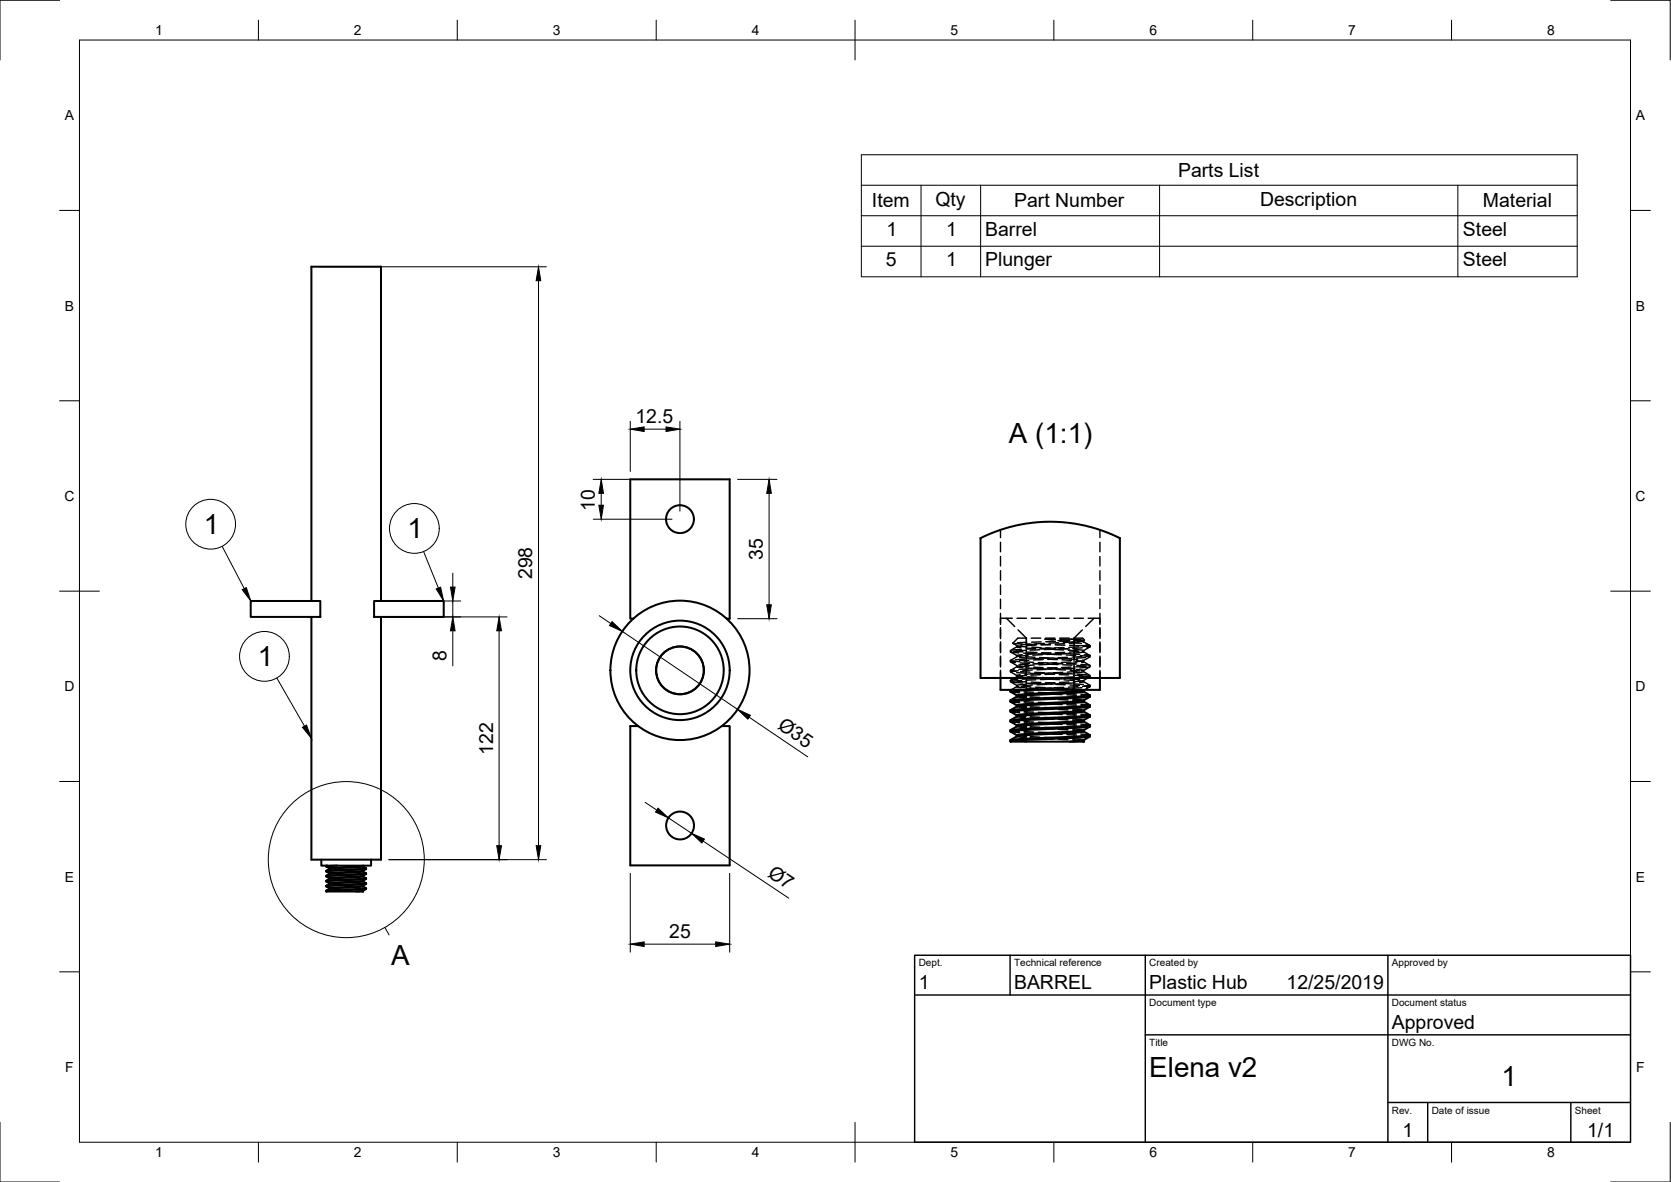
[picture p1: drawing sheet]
<svg xmlns="http://www.w3.org/2000/svg" width="420mm" height="297mm" viewBox="0 0 420 297" stroke-linecap="round" stroke-linejoin="round" font-family="sans-serif">
<!-- layer: Visible -->
<g fill="none" stroke="#000" stroke-width=".51">
<path d="M246.5 135.2l3.5-1.5 4.8-1.5 4.6-.8 4-.3 5.4 .3 4.2 .7 4.2 1.3 4.4 1.8v35.2h-35.1zM63 151h17.5v4h-17.5zM78.3 151v-84h17.5v84M78.3 155v61h17.5v-61M94.1 151h17.5v4h-17.5zM159.3 155.5h-.8v-35h25v35h-.8M251.6 170.4v3h25v-3M254.1 173.5v.3M254.1 173.8l1.6 1M254.1 176.3l1.6 1M254.3 173.4l-.2 .1M254.6 173.4l-.5 .1"/>
<path d="M255.7 174.7v.3M255.7 177.3v.3M255.7 179.8v.3M259.5 173.4l-5.4 .4M272.4 176l-2.5 .3-12.5 .7-1.7 .3M272.4 178.5l-3.1 .4-11 .5-2.6 .4M272.5 173.8l-2.4 .3-13.7 .8-.6 .1-1.7 1M272.5 176l-.1 .4-1.4 .2-14.8 .8-.4 .1-1.7 1M272.5 178.8l-2 .3-14.4 .8-2 1.1M272.5 178.8l1.6 1-2.9 .3-15.7 .7-1.4 .2M272.5 176.3l1.6 1-3.5 .3-14.8 .7-1.7 .1v.4M272.5 173.8l1.6 1-3.5 .3-15.1 .7-1.4 .1v.4"/>
<path d="M272.5 173.5v.3M272.5 178.5v.3M272.7 173.4l-.6 .2-1.9 .2-12.3 .6-2.2 .3M274 175.1l-1.6 .9M274 177.6l-1.6 .9M274.1 174.7l-.1 .4-1.4 .2-16 .7-2.5 .3M274.1 177.6l-2.7 .3-13.1 .5-4.2 .4 1.6 1M274.1 177.3v.3M274.1 179.8v.3M160.5 182.5h-2v35h25v-35h-2M254.1 181v.3M254.1 183.5v.3"/>
<path d="M254.1 186v.3M254.1 181.3l1.6 1M255.7 184.7v.3M272.4 181l-2.1 .3-13.8 .8-.8 .1v.3M272.4 183.5l-2.7 .3-12.2 .7-1.8 .2M272.5 186.3l.1 .1-18.5-.1M272.5 181l-.2 .4-1.5 .2-14.3 .8-.7 .1-1.7 1M272.5 183.8l-2.8 .4-13.5 .7-2.1 1.1M272.5 186.3l-.1 .1M272.5 183.5v.3M272.5 186v.3M272.5 181.3l1.5 .9"/>
<path d="M272.5 183.8l1.5 .9M274 185.1l-1.6 1-3.4 .3M274 184.7l-1.7 .3-15.7 .7-2.5 .3M274 182.2l-2.5 .3-13.8 .6-3.6 .4M274 180.1l-1.6 .9M274 182.6l-1.6 .9M274.1 180.1l-3.8 .3-13.8 .6-2.4 .3M274.1 182.3l-.1 .3-1.5 .2-15.7 .7-2.7 .3 1.6 1M274.1 185.1l-2.9 .3-15.6 .7-1.5 .2M274.1 184.7v.4M80.8 216v1.5h12.5v-1.5M82.1 217.8l.8 .4"/>
<path d="M82.1 219l.8 .5M82.1 217.5v.1M82.3 217.5l-.3 .1v.1M82.9 219.6l-.8 .5M82.9 218.4l-.8 .4M84.8 217.5l-2.7 .3M91.2 217.7l-8.3 .7M91.2 219l-8.3 .6M91.2 217.6v.1M91.2 218.8v.2M91.2 217.7l.8 .5M91.2 219l.8 .5"/>
<path d="M91.4 217.5l-.9 .2-7.1 .4-.5 .1v.2M92 218.4l-1.1 .5-7.5 .5h-.5v.2M92 219.6l-1.1 .6-8 .5M92 219.5l-10 .6M92 218.2l-9.1 .5-.8 .1-.1 .2M92.1 218.4l-10 .6M92.1 219.6l-10 .7M92.1 218.2v.2M92.1 219.5v.1M82 220.1v.1M82 221.3v.2M82 222.6v.1"/>
<path d="M82 223.8v.2M82.1 220.3l.8 .4M82.1 221.5l.8 .5M82.9 220.7v.2M82.9 222v.1M82.9 223.2v.2M82.9 222.1l-.8 .5M82.9 220.9l-.8 .4M91.2 220.2l-8.3 .7M91.2 221.5l-8.3 .6M91.2 222.7l-8.1 .6-1 .5M91.2 224h.1"/>
<path d="M91.2 220.1v.1M91.2 221.3v.2M91.2 222.6v.1M91.2 223.8v.2M91.2 220.2l.8 .5M91.2 221.5l.8 .5M91.2 222.7l.8 .5M92 220.9l-1.2 .6-7.9 .5M92 222.2l-1.2 .5-7.9 .5M92 223.4l-.8 .5-1.7 .1M92 223.2l-10 .6M92 222l-10 .6"/>
<path d="M92 220.7l-10 .6M92.1 223.4l-10.1 .6h9.2M92.1 220.9l-10 .6M92.1 222.1l-10.1 .6 .9 .5M92.1 220.7v.2M92.1 222v.1M92.1 223.2v.2"/>
<circle cx="171" cy="130.5" r="3.5"/>
<circle cx="171" cy="168.5" r="12.5"/>
<circle cx="171" cy="168.5" r="6"/>
<circle cx="171" cy="168.5" r="11"/>
<circle cx="171" cy="168.5" r="17.5"/>
<circle cx="171" cy="207.5" r="3.5"/>
</g>
<!-- layer: Hidden -->
<g fill="none" stroke="#000" stroke-width=".36">
<path d="M251.6 133.2v1.9M251.6 136.3v2.4M251.6 139.9v2.3M276.6 133.2v1.9M276.6 136.3v2.4M276.6 139.9v2.3M251.6 155.4h2.9M251.6 143.4v2.4M251.6 147v2.4M251.6 150.6v2.4M251.6 154.1v2.8M251.6 157.7v2.8"/>
<path d="M253 155.4l2.1 2M255.7 155.4h2.4M256 158.3l2.1 2.1v2.3M259.3 155.4h2.4M262.9 155.4h2.4M266.4 155.4h2.4M270 155.4h2.4M272.1 158.3l-2 2.1M273.6 155.4h3M275.1 155.4l-2.1 2M276.6 143.4v2.4M276.6 147v2.4"/>
<path d="M276.6 150.6v2.4M276.6 154.1v2.8M276.6 157.7v2.8M251.6 161.3v2.7M251.6 164.9v2.7M251.6 168.5v1.9M254.1 178.5l2.2 .3M254.1 176l2.2 .3M254.1 173.5l2.2 .3M254.1 163.5v.3l1.6 1M254.1 166v.3l1.6 1M254.1 173.8l2.2 .3"/>
<path d="M254.1 176.3l2.2 .3M254.1 178.8l2.2 .3M254.1 168.8l1.6 1M254.1 171.3l1.6 1M254.1 165.9l2.2 .4M254.3 163.7l-.2 .1 2.1 .3M254.7 161.7l2.3 .1M254.7 161.7l1 .6M254.8 171.5l2.3 .1M254.8 163.6l2.4 .2M255 168.3l-.9 .2 1.3 .2M255.1 166.1l-1 .2 1.2 .2"/>
<path d="M255.6 169l2.4 .2M255.7 162.2v.3M255.7 164.7v.4M255.7 167.2v.4M255.7 169.7v.4M255.7 172.2v.4M255.7 175v.1M255.7 175l2.1 .4M255.7 177.5l2.1 .3M255.7 174.8l2.2 .2M255.7 177.3l2.2 .2M255.7 179.8l2.2 .3"/>
<path d="M255.7 172.5l-1.4 .9M255.7 167.5l-1.6 1v.3M255.7 165l-1.6 1M255.7 162.5l-1.6 1M255.8 171.2l2.3 .2M255.9 162.3l2.3 .3M255.9 170.8l-1.8 .2 .5 .1M256 172.5l-.3 .1 2 .2M256 168.6l-1.9 .2 .3 .1M256.3 167.4l2.4 .2M256.3 165.2l2.4 .2M256.5 167.4l-.8 .2 1.5 .2"/>
<path d="M256.5 166.6l2.4 .1M256.5 169.6l-.8 .2 1.5 .2M256.6 168.8l2.4 .1M256.8 173.2l-2.2 .2M256.8 172.5l2.4 .1M256.8 170.3l2.4 .1M256.8 163.2l-2.3 .2M256.9 171l-2.4 .2M257 162.3l-1.3 .2 1 .3M257 164.5l-1.3 .2 1 .2M257.4 164.1l2.3 .2M257.5 178.8l2.4 .2"/>
<path d="M257.5 176.3l2.4 .2M257.5 173.8l2.4 .2M257.5 166.3l2.4 .1M257.5 176.7l2.4 .1M257.5 179.2l2.4 .1M257.6 174.1l2.3 .2M257.7 165.6l-2.4 .2M257.8 163.5l-2.3 .1M257.9 165l2.3 .2M257.9 162.8l2.4 .2M258 169.7l-2.2 .3-1.7 1v.3M258.1 171.9l-2.4 .3"/>
<path d="M258.1 163.2v3.1M258.1 166.8v3M258.1 170.4v3M258.1 174v2.3M258.1 177.5v2.4M258.1 160.4h-2.2l-1.2 1.3M258.2 161.4l-2.4 .1M258.2 161.9l2.4 .1M258.3 171.7l2.4 .1M258.4 170.1l2.3 .1M258.4 163.9l2.4 .1M258.4 167.9l2.4 .1"/>
<path d="M258.5 164.7l-2.4 .2M258.5 166.9l-2.3 .2M258.6 168.1l-2.4 .1M258.7 165.9l-2.4 .1M258.9 172.9l2.3 .1M259 175.4l2.4 .2M259 177.9l2.4 .2M259 161.9l-2.4 .2M259 175.1l2.4 .1M259 177.6l2.4 .1M259.2 169.2l2.4 .1M259.3 160.4h2.4"/>
<path d="M259.3 171.4l2.4 .1M259.4 162.6l2.4 .2M259.4 170.6l-2.3 .1M259.6 172.2l-2.4 .1M259.6 168.4l-2.4 .1M259.9 167.7l2.4 .1M259.9 165.5l2.4 .1M260.1 167.1l-2.4 .2M260.1 169.3l-2.4 .2M260.1 166.8l2.3 .1M260.2 169l2.4 .1M260.3 173l-2.4 .1"/>
<path d="M260.4 172.7l2.4 .1M260.4 170.5l2.4 .1M260.4 163l-2.4 .1M260.4 170.8l-2.3 .1M260.5 162.1l-2.4 .1M260.6 164.3l-2.4 .1M260.9 164.3l2.4 .1M261.1 179l2.3 .1M261.1 176.5l2.3 .1M261.1 174l2.3 .1M261.1 166.5l2.3 .1M261.1 174.3l2.4 .1"/>
<path d="M261.1 176.8l2.4 .1M261.1 179.3l2.4 .1M261.3 165.5l-2.4 .1M261.3 173.3l-1.8 .1M261.4 163.3l-2.4 .1M261.4 165.2l2.4 .2M261.5 163.1l2.3 .1M261.6 169.6l-2.4 .1M261.6 171.7l-2.4 .2M261.8 161.3l-2.4 .1M261.8 162h2.4M261.9 171.8l2.4 .1"/>
<path d="M261.9 170.3l2.4 .1M261.9 164l2.4 .1M262 168.1l2.3 .1M262.1 164.5l-2.4 .1M262.1 166.7l-2.4 .1M262.1 167.9l-2.3 .1M262.3 165.7l-2.4 .1M262.4 173.1l2.4 .1M262.6 175.6l2.3 .1M262.6 178.1l2.3 .1M262.6 161.7l-2.4 .1M262.6 175.3l2.4 .1"/>
<path d="M262.6 177.8l2.4 .1M262.8 160.6l2.6 .1M262.8 160.6h2.5M262.8 160.6l2 .3M262.8 169.4l2.4 .1M262.9 160.4h2.4M262.9 171.6l2.4 .1M263 162.8l2.4 .1M263 170.4l-2.4 .1M263.1 172l-2.3 .1M263.1 168.2l-2.3 .1M263.5 167.8l2.4 .1"/>
<path d="M263.5 165.7l2.4 .1M263.6 166.9l-2.4 .2M263.6 166.9l2.4 .1M263.7 169.1l-2.4 .2M263.8 169.1l2.3 .1M263.9 172.9l-2.4 .1M263.9 172.9l2.4 .1M264 170.7l2.4 .1M264 162.9l-2.4 .1M264 170.7l-2.4 .1M264.1 161.9l-2.4 .1M264.1 164.1l-2.4 .1"/>
<path d="M264.5 164.5h2.4M264.6 179.1l2.4 .1M264.6 176.6l2.4 .1M264.6 174.1l2.4 .2M264.6 166.6l2.4 .1M264.7 174.5h2.4M264.7 177l2.4 .1M264.7 179.5l2.4 .1M264.8 165.3l-2.3 .1M264.9 173.2h-2.4M265 163.1l-2.4 .1M265 165.4l2.4 .1"/>
<path d="M265 163.2l2.4 .2M265.2 169.4l-2.4 .1M265.2 171.6l-2.4 .1M265.3 161.2l-2.3 .1M265.4 162.1h2.3M265.5 172l2.3 .1M265.5 170.4l2.4 .2M265.5 164.2l2.4 .1M265.5 168.2l2.4 .2M265.6 164.3l-2.3 .2M265.7 166.5l-2.4 .2M265.7 167.8l-2.4 .1"/>
<path d="M265.9 165.6l-2.4 .1M266 173.3l2.4 .1M266 161l2.4 .2M266.1 175.8l2.4 .1M266.1 178.3l2.4 .1M266.2 161.5l-2.4 .1M266.2 175.5l2.4 .1M266.2 178l2.4 .1M266.3 169.5l2.4 .1M266.4 160.4h2.4M266.5 171.7l2.3 .1M266.5 160.6l4 .1"/>
<path d="M266.6 163l2.3 .1M266.6 160.8l2.4 .1M266.6 170.3l-2.4 .1M266.7 171.8l-2.4 .1M266.7 168.1l-2.4 .1M267 168l2.4 .1M267.1 165.8l2.4 .2M267.2 166.8l-2.4 .1M267.2 167.1l2.4 .1M267.2 169l-2.4 .1M267.3 169.3l2.4 .1M267.5 172.7l-2.4 .1"/>
<path d="M267.5 173l2.4 .2M267.5 170.8l2.4 .2M267.5 162.7l-2.3 .1M267.6 170.5l-2.4 .1M267.7 161.7l-2.4 .2M267.7 163.9l-2.4 .1M268.1 164.6l2.4 .1M268.2 179.3l2.4 .1M268.2 176.8l2.4 .1M268.2 174.3l2.4 .1M268.2 166.8l2.4 .1M268.3 174.6l2.3 .1"/>
<path d="M268.3 177.1l2.3 .1M268.3 179.6l2.3 .1M268.4 165.2l-2.4 .1M268.5 173l-2.4 .1M268.5 163l-2.3 .1M268.6 165.6l2.4 .1M268.6 163.4l2.4 .2M268.7 169.2l-2.3 .1M268.8 171.4l-2.4 .1M268.9 161.1l-2.4 .1M268.9 162.2h2.2M269 172.1l2.4 .2"/>
<path d="M269.1 170.6l2.3 .2M269.1 164.3l2.4 .2M269.1 168.4l2.4 .2M269.2 164.2l-2.4 .1M269.2 166.4l-2.3 .1M269.3 167.6l-2.4 .2M269.3 160.6l2.4 .1M269.4 165.4l-2.4 .2M269.6 161.4l2.3 .3M269.6 173.5l2.3 .2M269.7 176l2.4 .2M269.7 178.5l2.4 .2"/>
<path d="M269.7 161.3l-2.3 .1M269.7 175.7l2.4 .2M269.7 178.2l2.4 .2M269.9 169.7l2.4 .1M270 160.4h2.2l.5 .5-.3 .1M270 171.9l2.4 .1M270.1 160.4v2.3M270.1 163.2v3.1M270.1 166.8v3M270.1 170.4v3M270.1 174v2.3M270.1 177.5v2.4"/>
<path d="M270.1 163.2l2.3 .3M270.2 161l2.2 .3M270.2 170.1l-2.4 .1M270.3 171.6l-2.4 .2M270.3 167.9l-2.4 .1M270.6 168.2l1.8 .3-.4 .1M270.6 166l1.8 .3-.5 .1M270.8 166.6l-2.4 .1M270.8 168.7l-2.4 .2M270.8 167.2l2.4 .2M270.9 169.4l2.4 .2M271 172.6l-2.4 .1"/>
<path d="M271.1 173.3l1.3 .2M271.1 171.1l1.3 .2-.9 .2M271.1 162.5l-2.4 .2M271.1 162.2h3M271.1 162.2h.2M271.2 170.4l-2.4 .1M271.3 161.5l-2.4 .2M271.3 163.7l-2.4 .2M271.7 160.8l.7 .2-1.5 .2M271.7 164.8l2.3 .2M271.8 179.5l2.2 .2M271.8 177l2.2 .2"/>
<path d="M271.8 174.5l2.2 .2M271.8 167l2.2 .3M271.8 174.8l2.3 .3M271.8 177.3l2.3 .3M271.8 179.8l2.3 .3M272 165l-2.4 .1M272 172.8l-2.4 .1M272.1 162.8l-2.4 .1M272.1 165.9l.3 .1-2 .3M272.2 163.7l.3 .1-2.1 .3M272.3 168.9l-2.4 .2M272.3 171.1l-2.3 .2"/>
<path d="M272.4 163.8l1.6 .9M272.4 166.3l1.6 .9M272.4 173.8h.1M272.4 176.3h.1M272.4 178.8h.1M272.5 161v.3l1.5 .9M272.5 163.5v.3M272.5 168.5v.3l1.5 .9 .1 .4M272.5 171v.3l1.5 .9 .1 .4-1.4 .8M272.5 173.5h.1M272.5 160.9l-2.4 .2M272.5 162.3l1.6 .2-.8 .2"/>
<path d="M272.6 172.3l1.5 .2-.9 .2M272.6 164.5l1.5 .2-.9 .2M272.9 167.4l-2.4 .2M273 165.2l-2.4 .2M273.1 161.9l1 .3M273.5 169.9l.6 .2-1.7 .2M273.6 172.1l.5 .2-1.9 .2M273.7 169.8l-2.3 .2M273.9 167.6l-2.4 .3M274 162.6l-1.6 .9M274 170.1l-1.6 .9M274.1 162.2l-1.8 .3"/>
<path d="M274.1 164.7l-.1 .4-1.5 .9v.3M274.1 162.2v.3M274.1 167.2v.4l-1.7 .9M276.6 161.3v2.7M276.6 164.9v2.7M276.6 168.5v1.9M254.1 186l2.3 .3M254.1 183.5l2.2 .3M254.1 181l2.2 .3M254.1 181.3l2.2 .3M254.1 183.8l2.2 .3M254.1 186.3l.1 .1"/>
<path d="M255.7 182.3l2.2 .2M255.7 180.1h.1M255.7 182.5v.1M255.7 185v.1M255.7 182.3h.1M255.7 180l2.1 .3M255.7 182.5l2.1 .3M255.7 185l2.1 .4M255.7 184.8l2.2 .2M257.5 183.8l2.4 .1M257.5 181.3l2.4 .1M257.5 181.7l2.4 .1"/>
<path d="M257.5 184.2l2.4 .1M257.6 186.3l.6 .1M258.1 181.1v2.4M258.1 184.7v1.7M259 180.4l2.4 .2M259 182.9l2.4 .2M259 185.4l2.4 .2M259 180.1l2.4 .1M259 182.6l2.4 .1M259 185.1l2.4 .2M261.1 184l2.3 .1M261.1 181.5l2.3 .1"/>
<path d="M261.1 181.8l2.4 .1M261.1 184.3l2.4 .1M262.6 180.6l2.3 .1M262.6 183.1l2.3 .1M262.6 185.6l2.3 .1M262.6 180.3l2.4 .1M262.6 182.8l2.4 .1M262.6 185.3l2.4 .1M264.6 184.2h2.4M264.6 181.6l2.4 .1M264.7 182l2.4 .1M264.7 184.5l2.4 .1"/>
<path d="M266.1 180.8l2.4 .1M266.1 183.3l2.4 .1M266.1 185.8l2.4 .1M266.2 180.5l2.4 .1M266.2 183l2.4 .1M266.2 185.5l2.4 .1M268.2 184.3l2.4 .1M268.2 181.8l2.4 .1M268.3 182.1l2.3 .1M268.3 184.6l2.3 .1M269.7 181l2.4 .2M269.7 183.5l2.4 .2"/>
<path d="M269.7 186l2.4 .2M269.7 180.7l2.4 .2M269.7 183.2l2.4 .2M269.7 185.7l2.4 .2M270.1 181.1v2.4M270.1 184.7v1.7M271.8 184.5l2.2 .2M271.8 182l2.2 .2M271.8 182.3l2.3 .3M271.8 184.8l2.3 .3M272.4 181.3h.1M272.4 183.8h.1"/>
<path d="M272.4 186.3h.1M272.5 181h.1M272.5 183.5h.1M272.5 186h.1"/>
</g>
<g fill="#000">
<circle cx="255.7" cy="177.6" r=".18"/>
<circle cx="272.5" cy="178.5" r=".18"/>
<circle cx="272.5" cy="176" r=".18"/>
</g>
<!-- layer: Border -->
<g fill="none" stroke="#000" stroke-width=".25">
<path d="M15 .1h-15v15M20 10.1h390v276.9h-390zM65 5.1v5M115 5.1v5M165 5.1v5M215 5.1v10M265 5.1v5M315 5.1v5M365 5.1v5M405 .1h15v15M15 52.9h5M410 52.9h5"/>
<path d="M15 100.7h5M410 100.7h5M15 148.6h10M405 148.6h10M15 196.4h5M410 196.4h5M15 244.2h5M410 244.2h5M0 282.1v14.9h15M65 287v5M115 287v5M165 287v5"/>
<path d="M215 282.1v9.9M265 287v5M315 287v5M365 287v5M420 282.1v14.9h-15"/>
</g>
<!-- layer: BOM -->
<g fill="none" stroke="#000" stroke-width=".25">
<path d="M216.6 38.9h180v30.7h-180zM216.6 46.6h180M216.6 54.2h180M231.6 46.6v23M246.6 46.6v23M291.6 46.6v23M366.6 46.6v23M216.6 61.9h180M55.9 137.3l5.5 10.6M106.5 138.6l3.7 9.2M69.6 170.4l7 12.1"/>
<circle cx="53" cy="131.7" r="6.3"/>
<circle cx="104.2" cy="132.8" r="6.3"/>
<circle cx="66.5" cy="164.9" r="6.3"/>
</g>
<path d="M60.9 148.2l1-.5 1.2 3.3zM109.7 148l1.1-.4 .7 3.4zM76.1 182.8l1-.6 1.2 3.3z" fill="#000" stroke="#000" stroke-width=".25"/>
<!-- layer: Dimensions -->
<g fill="none" stroke="#000" stroke-width=".25">
<path d="M80.3 67h57.1M135.4 70.5v142M158.5 105.9v12.6M162 107.9h5.5M171 105.9v22.6M149.2 130.5h19.8M149.2 120.5h32.3M151.2 124v3M185.5 120.5h9.9M193.4 124v28M96.1 151h19.7M96.1 155h31.4"/>
<path d="M113.9 144v3.5M113.9 151v4M113.9 158.5v8.8M125.5 158.5v54M150.7 154.7l2.9 2M156.5 158.7l29 19.6M185.5 155.5h9.9M188.4 180.2l14.7 10M97.8 216h39.6M158.5 219.5v19.8M162.2 201.6l2.9 2M168.1 205.5l5.8 3.9"/>
<path d="M176.8 211.4l21.6 14.3M183.5 219.5v19.8M162 237.3h18"/>
</g>
<g fill="#000" stroke="#000" stroke-width=".25">
<path d="M135.4 67l.6 3.5h-1.2zM158.5 107.9l3.5-.6v1.1zM167.5 107.3l3.5 .6-3.5 .5zM150.6 127h1.1l-.5 3.5zM151.2 120.5l.5 3.5h-1.1zM193.4 120.5l.6 3.5h-1.2zM113.3 147.5h1.1l-.5 3.5zM113.9 155l.5 3.5h-1.1zM125.5 155l.6 3.5h-1.2zM153.9 156.2l2.6 2.5-3.3-1.5zM192.8 152h1.2l-.6 3.5zM185.5 178.3l3.2 1.5-.7 .9z"/>
<path d="M124.9 212.5h1.2l-.6 3.5zM134.8 212.5h1.2l-.6 3.5zM165.5 203.1l2.6 2.4-3.3-1.4zM173.9 209.4l3.2 1.5-.6 .9zM158.5 237.3l3.5-.6v1.2zM180 236.7l3.5 .6-3.5 .6z"/>
</g>
<!-- layer: TitleBlock -->
<path d="M230 240.1h180v46.9h-180zM230 250h180M254 240.1v9.9M288 240.1v46.9M349 240.1v46.9M288 260.1h122M349 277.1h61M359 277.1v9.9M395 277.1v9.9" fill="none" stroke="#000" stroke-width=".36"/>
<!-- layer: Annotations -->
<g fill="none" stroke="#000" stroke-width=".25">
<path d="M96.8 233.1l1 1.9"/>
<circle cx="87.1" cy="216" r="19.6"/>
</g>
<g font-size="7">
<text x="253.7" y="111.4">A (1:1)</text>
<text x="51.3" y="134.3">1</text>
<text x="102.5" y="135.3">1</text>
<text x="64.8" y="167.5">1</text>
<text x="98.3" y="242.4">A</text>
<text x="289" y="270.6">Elena v2</text>
<text x="377.5" y="273">1</text>
</g>
<g font-size="4.9">
<text x="296.2" y="44.4">Parts List</text>
<text x="219.2" y="52.1">Item</text>
<text x="235.2" y="51.7">Qty</text>
<text x="255" y="52.1">Part Number</text>
<text x="316.8" y="51.7">Description</text>
<text x="372.9" y="52.1">Material</text>
<text x="222.9" y="59.2">1</text>
<text x="237.9" y="59.2">1</text>
<text x="247.7" y="59.2">Barrel</text>
<text x="367.9" y="59.3">Steel</text>
<text x="222.7" y="66.9">5</text>
<text x="237.9" y="66.9">1</text>
<text x="247.7" y="66.9">Plunger</text>
<text x="367.9" y="67">Steel</text>
<text x="159.8" y="106.3">12.5</text>
<text x="149.6" y="128.3" transform="rotate(-90 149.6 128.3)">10</text>
<text x="191.8" y="140.7" transform="rotate(-90 191.8 140.7)">35</text>
<text x="133.8" y="145.6" transform="rotate(-90 133.8 145.6)">298</text>
<text x="112.3" y="166" transform="rotate(-90 112.3 166)">8</text>
<text x="195.3" y="183" transform="rotate(34 195.3 183)">Ø35</text>
<text x="124" y="189.7" transform="rotate(-90 124 189.7)">122</text>
<text x="192.8" y="220" transform="rotate(34 192.8 220)">Ø7</text>
<text x="168.3" y="235.7">25</text>
<text x="231" y="248.5">1</text>
<text x="255" y="248.5">BARREL</text>
<text x="289" y="248.5">Plastic Hub</text>
<text x="323.5" y="248.5">12/25/2019</text>
<text x="350" y="258.6">Approved</text>
<text x="352.6" y="285.7">1</text>
<text x="399.1" y="285.7">1/1</text>
</g>
<g font-size="3.5">
<text x="39" y="8.8">1</text>
<text x="89" y="8.8">2</text>
<text x="139" y="8.8">3</text>
<text x="189" y="8.8">4</text>
<text x="239" y="8.8">5</text>
<text x="289" y="8.8">6</text>
<text x="339" y="8.8">7</text>
<text x="389" y="8.8">8</text>
<text x="16.3" y="30.2">A</text>
<text x="411.3" y="30.2">A</text>
<text x="16.3" y="78">B</text>
<text x="411.3" y="78">B</text>
<text x="16.2" y="125.9">C</text>
<text x="411.2" y="125.9">C</text>
<text x="16.2" y="173.7">D</text>
<text x="411.2" y="173.7">D</text>
<text x="16.3" y="221.6">E</text>
<text x="411.3" y="221.6">E</text>
<text x="16.4" y="269.4">F</text>
<text x="411.4" y="269.4">F</text>
<text x="39" y="290.8">1</text>
<text x="89" y="290.8">2</text>
<text x="139" y="290.8">3</text>
<text x="189" y="290.8">4</text>
<text x="239" y="290.8">5</text>
<text x="289" y="290.8">6</text>
<text x="339" y="290.8">7</text>
<text x="389" y="290.8">8</text>
</g>
<g font-size="2.5">
<text x="231" y="242.9">Dept.</text>
<text x="255" y="242.9">Technical reference</text>
<text x="289" y="242.9">Created by</text>
<text x="350" y="242.9">Approved by</text>
<text x="289" y="252.8">Document type</text>
<text x="350" y="252.8">Document status</text>
<text x="289" y="262.9">Title</text>
<text x="350" y="262.9">DWG No.</text>
<text x="350" y="279.9">Rev.</text>
<text x="360" y="279.9">Date of issue</text>
<text x="396" y="279.9">Sheet</text>
</g>
</svg>
